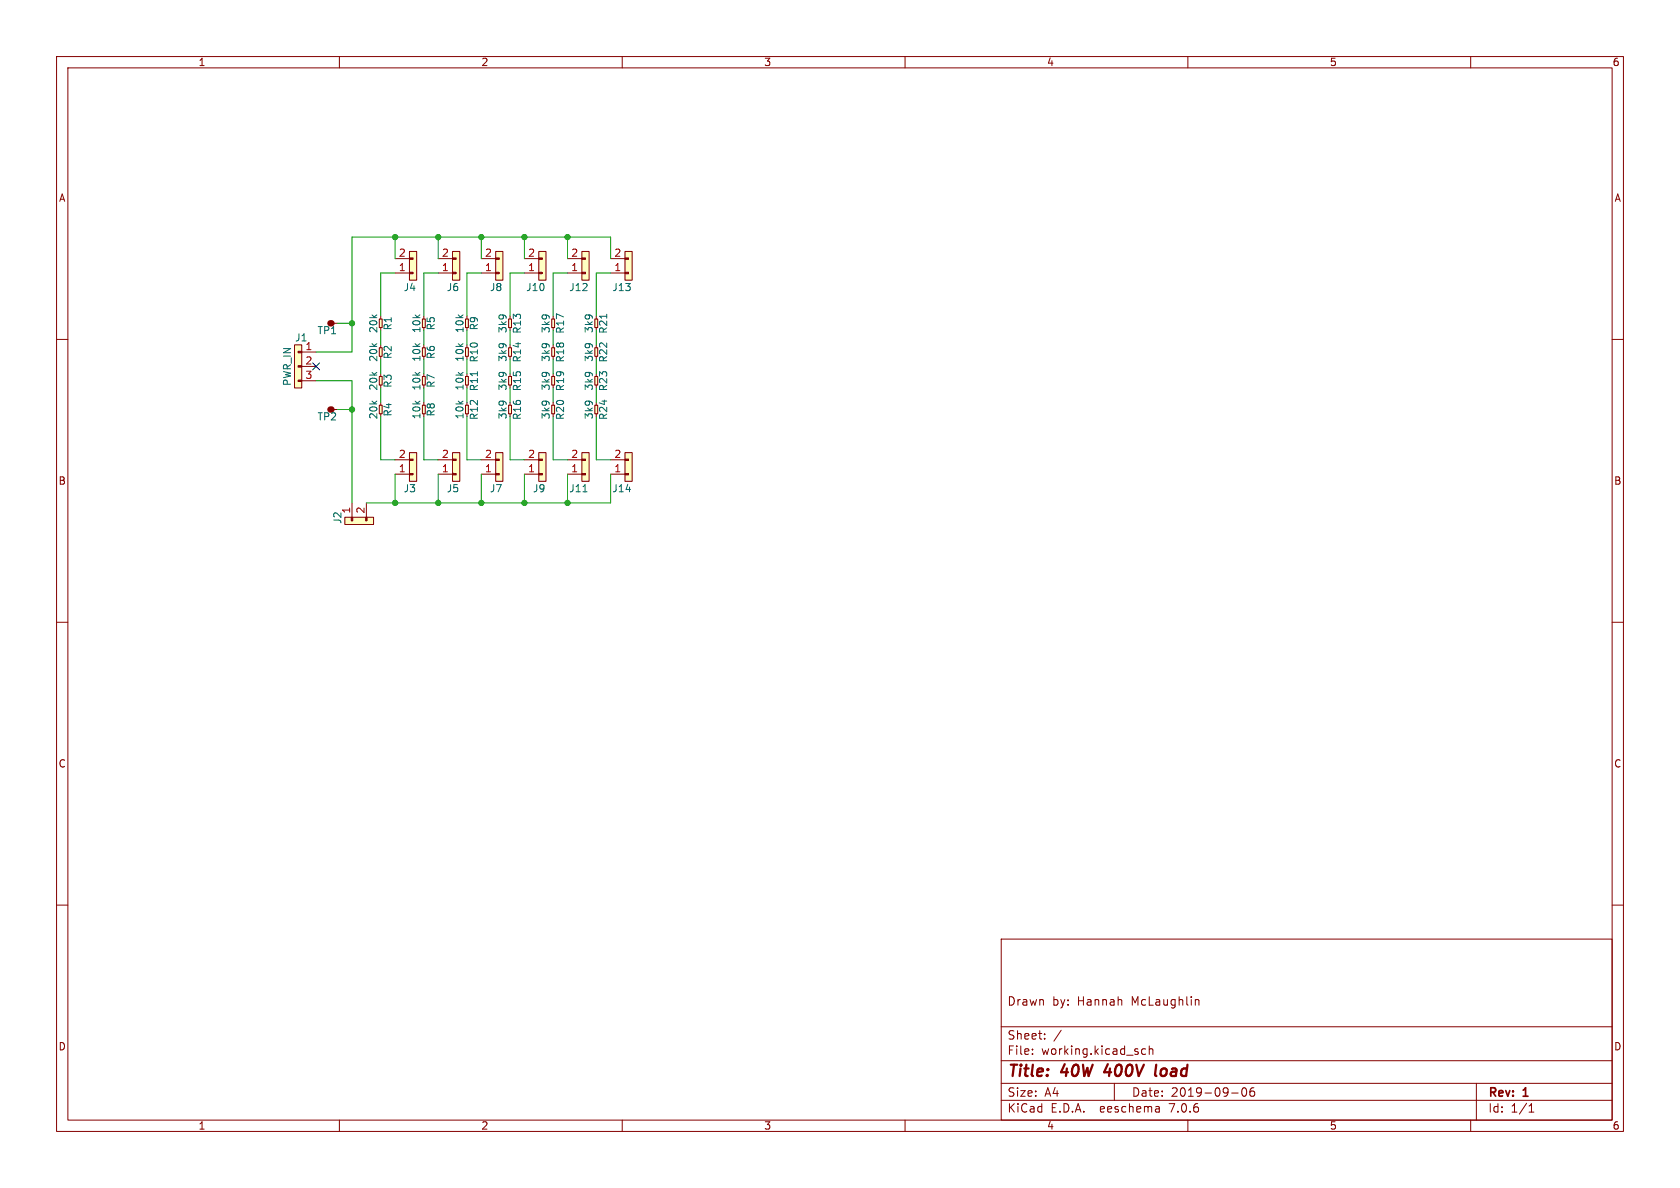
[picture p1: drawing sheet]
<svg xmlns="http://www.w3.org/2000/svg" width="297mm" height="210mm" viewBox="0 0 297 210" stroke-linecap="round" stroke-linejoin="round" font-family="sans-serif">
<g fill="none" stroke="#840000" stroke-width=".18">
<path d="M10 10h277v190h-277zM12 12h273v186h-273zM60 10v2M110 10v2M160 10v2M210 10v2M260 10v2M10 60h2M69.8 48.3h2.6M69.8 45.7h2.6M72.4 44.5h1.3v5h-1.3zM74.7 56.4h.5v1.5h-.5z"/>
<path d="M85.1 48.3h2.5M85.1 45.7h2.5M87.6 44.5h1.3v5h-1.3zM285 60h2M52.1 61h1.2v7.6h-1.2zM53.3 62.2h2.6M53.3 64.8h2.6M53.3 67.3h2.6M74.7 61.5h.5v1.5h-.5zM89.9 71.6h.5v1.6h-.5zM89.9 66.5h.5v1.6h-.5zM97.5 71.6h.5v1.6h-.5z"/>
<path d="M97.5 66.5h.5v1.6h-.5zM100.3 83.8h2.6M100.3 81.3h2.6M102.9 80h1.2v5.1h-1.2zM107.9 83.8h2.6M107.9 81.3h2.6M110.5 80h1.3v5.1h-1.3zM10 110h2M285 110h2M10 160h2M285 160h2M177 166h108v32h-108z"/>
<path d="M211.4 176.8h.5l.1 .9M60 198v2M110 198v2M160 198v2M177 194.5h108M177 191.5h108M177 187.5h108M177 181.5h108M182.5 186.3v.1M182.5 185.5v.1M184.7 183.6v.1M184.7 182.8v.1"/>
<path d="M187.6 182.1l-1.3 2M197 191.5v3M202.5 185.5l-.4-.1-.3 .3v.4l.2 .2h.5M203.2 185.5l.2-.1 .3 .1 .1 .9M203.2 184.9v1.5M204.9 195.7l.1 .9M205 196.5l-.2 .1M205 196h-.2M210 198v2M217.7 193.2h1.2M219.7 192.4l.2-.1a.81 .81 0 0 1 .6 .6 .81 .81 0 0 1-.3 .8l-.2 .1a.81 .81 0 0 1-.3-1.4zM221.7 192.3a.59 .59 0 0 0-.7 .6v.6l.1 .2 .4 .1 .2-.1 .1-.5-.1-.3h-.5l-.2 .3"/>
<path d="M260 198v2M261 191.5v6.5M270.3 196.6h.9M270.3 195.5l.4-.4v1.5"/>
</g>
<path d="M195.8 188.1l-.6 1.4h1.2M204.4 188.2l-.2 1.7 .2 .3" fill="none" stroke="#840000" stroke-width=".4"/>
<g fill="#ffffc2" stroke="#ffffc2" stroke-width=".18">
<path d="M74.7 61.5h.5v1.5h-.5z"/>
<path d="M74.7 56.4h.5v1.5h-.5z"/>
<path d="M97.5 71.6h.5v1.6h-.5z"/>
<path d="M102.9 80h1.2v5.1h-1.2z"/>
<path d="M110.5 80h1.3v5.1h-1.3z"/>
<path d="M72.4 44.5h1.3v5h-1.3z"/>
<path d="M87.6 44.5h1.3v5h-1.3z"/>
<path d="M89.9 71.6h.5v1.6h-.5z"/>
<path d="M89.9 66.5h.5v1.6h-.5z"/>
<path d="M97.5 66.5h.5v1.6h-.5z"/>
<path d="M52.1 61h1.2v7.6h-1.2z"/>
</g>
<g fill="#840000" stroke="#840000" stroke-width=".18">
<path d="M102.9 81.2h.6v.2h-.6z"/>
<path d="M102.9 83.7h.6v.2h-.6z"/>
<path d="M110.5 81.2h.6v.2h-.6z"/>
<path d="M110.5 83.7h.6v.2h-.6z"/>
<path d="M72.4 45.6h.6v.2h-.6z"/>
<path d="M72.4 48.1h.6v.3h-.6z"/>
<path d="M87.6 45.6h.7v.2h-.7z"/>
<path d="M87.6 48.1h.7v.3h-.7z"/>
<path d="M52.7 67.2h.6v.2h-.6z"/>
<path d="M52.7 64.6h.6v.3h-.6z"/>
<path d="M52.7 62.1h.6v.3h-.6z"/>
</g>
<path d="M103.1 86.9h.7" fill="none" stroke="#006464" stroke-width=".18"/>
<circle cx="58.4" cy="57.2" r=".57" fill="#840000"/>
<g fill="none" stroke="#840000" stroke-width=".18">
<path d="M58.4 57.2h1.3M67.1 56.4h.5v1.5h-.5zM77.5 48.3h2.5M77.5 45.7h2.5M80 44.5h1.3v5h-1.3zM82.3 56.4h.5v1.5h-.5zM89.9 56.4h.5v1.5h-.5zM92.7 48.3h2.5M92.7 45.7h2.5M95.2 44.5h1.3v5h-1.3zM97.5 56.4h.5v1.5h-.5zM100.3 48.3h2.6"/>
<path d="M100.3 45.7h2.6M102.9 44.5h1.2v5h-1.2zM105.2 56.4h.5v1.5h-.5zM107.9 48.3h2.6M107.9 45.7h2.6M110.5 44.5h1.3v5h-1.3zM67.1 61.5h.5v1.5h-.5zM74.7 66.5h.5v1.6h-.5zM82.3 61.5h.5v1.5h-.5zM82.3 71.6h.5v1.6h-.5zM82.3 66.5h.5v1.6h-.5zM89.9 61.5h.5v1.5h-.5z"/>
<path d="M97.5 61.5h.5v1.5h-.5zM105.2 66.5h.5v1.6h-.5zM105.2 71.6h.5v1.6h-.5zM105.2 61.5h.5v1.5h-.5zM61 91.4h5v1.3h-5zM62.2 88.9v2.5M64.8 88.9v2.5M69.8 83.8h2.6M69.8 81.3h2.6M72.4 80h1.3v5.1h-1.3zM77.5 83.8h2.5M77.5 81.3h2.5"/>
<path d="M80 80h1.3v5.1h-1.3zM85.1 83.8h2.5M85.1 81.3h2.5M87.6 80h1.3v5.1h-1.3zM92.7 83.8h2.5M92.7 81.3h2.5M95.2 80h1.3v5.1h-1.3z"/>
</g>
<g fill="#ffffc2" stroke="#ffffc2" stroke-width=".18">
<path d="M105.2 66.5h.5v1.6h-.5z"/>
<path d="M95.2 80h1.3v5.1h-1.3z"/>
<path d="M87.6 80h1.3v5.1h-1.3z"/>
<path d="M95.2 44.5h1.3v5h-1.3z"/>
<path d="M105.2 71.6h.5v1.6h-.5z"/>
<path d="M67.1 56.4h.5v1.5h-.5z"/>
<path d="M67.1 61.5h.5v1.5h-.5z"/>
<path d="M80 44.5h1.3v5h-1.3z"/>
<path d="M102.9 44.5h1.2v5h-1.2z"/>
<path d="M110.5 44.5h1.3v5h-1.3z"/>
<path d="M89.9 61.5h.5v1.5h-.5z"/>
<path d="M82.3 61.5h.5v1.5h-.5z"/>
<path d="M82.3 56.4h.5v1.5h-.5z"/>
<path d="M89.9 56.4h.5v1.5h-.5z"/>
<path d="M105.2 56.4h.5v1.5h-.5z"/>
<path d="M97.5 61.5h.5v1.5h-.5z"/>
<path d="M105.2 61.5h.5v1.5h-.5z"/>
<path d="M97.5 56.4h.5v1.5h-.5z"/>
<path d="M74.7 66.5h.5v1.6h-.5z"/>
<path d="M80 80h1.3v5.1h-1.3z"/>
<path d="M72.4 80h1.3v5.1h-1.3z"/>
<path d="M61 91.4h5v1.3h-5z"/>
<path d="M82.3 71.6h.5v1.6h-.5z"/>
<path d="M82.3 66.5h.5v1.6h-.5z"/>
</g>
<g fill="#840000" stroke="#840000" stroke-width=".18">
<path d="M95.2 81.2h.7v.2h-.7z"/>
<path d="M95.2 83.7h.7v.2h-.7z"/>
<path d="M87.6 81.2h.7v.2h-.7z"/>
<path d="M87.6 83.7h.7v.2h-.7z"/>
<path d="M95.2 45.6h.7v.2h-.7z"/>
<path d="M95.2 48.1h.7v.3h-.7z"/>
<path d="M80 45.6h.6v.2h-.6z"/>
<path d="M80 48.1h.6v.3h-.6z"/>
<path d="M102.9 45.6h.6v.2h-.6z"/>
<path d="M102.9 48.1h.6v.3h-.6z"/>
<path d="M110.5 45.6h.6v.2h-.6z"/>
<path d="M110.5 48.1h.6v.3h-.6z"/>
<path d="M80 81.2h.6v.2h-.6z"/>
<path d="M80 83.7h.6v.2h-.6z"/>
<path d="M72.4 81.2h.6v.2h-.6z"/>
<path d="M72.4 83.7h.6v.2h-.6z"/>
<path d="M64.6 91.4h.3v.7h-.3z"/>
<path d="M62.1 91.4h.3v.7h-.3z"/>
</g>
<path d="M107.3 55.5v.8M84.4 65.7v.7" fill="none" stroke="#006464" stroke-width=".18"/>
<circle cx="58.4" cy="72.4" r=".57" fill="#840000"/>
<path d="M58.4 72.4h1.3M67.1 71.6h.5v1.6h-.5zM67.1 66.5h.5v1.6h-.5zM74.7 71.6h.5v1.6h-.5z" fill="none" stroke="#840000" stroke-width=".18"/>
<g fill="#ffffc2" stroke="#ffffc2" stroke-width=".18">
<path d="M67.1 71.6h.5v1.6h-.5z"/>
<path d="M67.1 66.5h.5v1.6h-.5z"/>
<path d="M74.7 71.6h.5v1.6h-.5z"/>
</g>
<g fill="none" stroke="#009600" stroke-width=".18">
<path d="M59.7 57.2h2.5M67.3 58.4v2.6M69.8 48.3h-2.5v7.6M69.8 41.9v3.8M74.9 58.4v2.6M77.5 48.3h-2.6v7.6M77.5 41.9v3.8M82.5 58.4v2.6M85.1 48.3h-2.6v7.6M85.1 41.9v3.8M90.2 58.4v2.6M92.7 41.9v3.8"/>
<path d="M92.7 48.3h-2.5v7.6M97.8 58.4v2.6M100.3 48.3h-2.5v7.6M100.3 41.9v3.8M105.4 58.4v2.6M107.9 45.7v-3.8h-45.7v20.3h-6.3M107.9 48.3h-2.5v7.6M55.9 67.3h6.3v21.6M59.7 72.4h2.5M67.3 73.7v7.6h2.5M67.3 63.5v2.5M67.3 68.6v2.5"/>
<path d="M74.9 73.7v7.6h2.6M74.9 63.5v2.5M74.9 68.6v2.5M82.5 73.7v7.6h2.6M82.5 63.5v2.5M82.5 68.6v2.5M90.2 73.7v7.6h2.5M90.2 63.5v2.5M90.2 68.6v2.5M97.8 63.5v2.5M97.8 68.6v2.5M97.8 73.7v7.6h2.5"/>
<path d="M105.4 63.5v2.5M105.4 68.6v2.5M105.4 73.7v7.6h2.5M69.8 83.8v5.1M77.5 83.8v5.1M85.1 83.8v5.1M92.7 83.8v5.1M100.3 83.8v5.1M107.9 83.8v5.1h-43.1"/>
</g>
<path d="M55.3 64.2l1.2 1.2M56.5 64.2l-1.2 1.2" fill="none" stroke="#000084" stroke-width=".18"/>
<g fill="#009600" stroke="#009600" stroke-width=".18">
<circle cx="62.2" cy="57.2" r=".46"/>
<circle cx="69.8" cy="41.9" r=".46"/>
<circle cx="85.1" cy="88.9" r=".46"/>
<circle cx="100.3" cy="88.9" r=".46"/>
<circle cx="92.7" cy="88.9" r=".46"/>
<circle cx="85.1" cy="41.9" r=".46"/>
<circle cx="92.7" cy="41.9" r=".46"/>
<circle cx="77.5" cy="41.9" r=".46"/>
<circle cx="100.3" cy="41.9" r=".46"/>
<circle cx="77.5" cy="88.9" r=".46"/>
<circle cx="69.8" cy="88.9" r=".46"/>
<circle cx="62.2" cy="72.4" r=".46"/>
</g>
<g font-size="2.8" fill="#840000">
<text x="178" y="190.9">Title:</text>
<text x="187.7" y="190.9">40W</text>
<text x="196.1" y="190.9">400V</text>
<text x="205.8" y="190.9">load</text>
</g>
<g font-size="2.1" fill="#840000">
<text x="178" y="178">Drawn</text>
<text x="186" y="178">by:</text>
<text x="190.5" y="178">Hannah</text>
<text x="200.2" y="178">McLaughlin</text>
<text x="178" y="184">Sheet:</text>
<text x="178" y="186.7">File:</text>
<text x="184.1" y="186.7">working.kicad_sch</text>
<text x="178" y="196.9">KiCad</text>
<text x="178" y="194.1">Size:</text>
<text x="184.7" y="194.1">A4</text>
<text x="185.7" y="196.9">E.D.A.</text>
<text x="194.6" y="196.9">eeschema</text>
<text x="200" y="194.1">Date:</text>
<text x="207" y="196.9">7.0.6</text>
<text x="207" y="194.1">2019-09-06</text>
<text x="263" y="194.3">Rev:</text>
<text x="263" y="196.9">Id:</text>
<text x="267.1" y="196.9">1/1</text>
<text x="269.4" y="194.3">1</text>
</g>
<g font-size="1.8" fill="#840000">
<text x="35" y="11.9">1</text>
<text x="85" y="11.9">2</text>
<text x="135" y="11.9">3</text>
<text x="185" y="11.9">4</text>
<text x="235" y="11.9">5</text>
<text x="285" y="11.9">6</text>
<text x="10.3" y="35.9">A</text>
<text x="285.3" y="35.9">A</text>
<text x="10.3" y="85.9">B</text>
<text x="285.3" y="85.9">B</text>
<text x="10.3" y="135.9">C</text>
<text x="285.3" y="135.9">C</text>
<text x="10.3" y="185.9">D</text>
<text x="285.3" y="185.9">D</text>
<text x="35" y="199.9">1</text>
<text x="85" y="199.9">2</text>
<text x="135" y="199.9">3</text>
<text x="185" y="199.9">4</text>
<text x="235" y="199.9">5</text>
<text x="285" y="199.9">6</text>
</g>
<g font-size="1.8" fill="#a90000">
<text x="70.4" y="45.5">2</text>
<text x="78" y="45.5">2</text>
<text x="85.7" y="45.5">2</text>
<text x="93.3" y="45.5">2</text>
<text x="100.9" y="45.5">2</text>
<text x="108.5" y="45.5">2</text>
<text x="70.4" y="48">1</text>
<text x="78" y="48">1</text>
<text x="85.7" y="48">1</text>
<text x="93.3" y="48">1</text>
<text x="100.9" y="48">1</text>
<text x="108.5" y="48">1</text>
<text x="53.9" y="62">1</text>
<text x="53.9" y="64.5">2</text>
<text x="53.9" y="67.1">3</text>
<text x="70.4" y="83.6">1</text>
<text x="70.4" y="81">2</text>
<text x="78" y="83.6">1</text>
<text x="78" y="81">2</text>
<text x="85.7" y="83.6">1</text>
<text x="85.7" y="81">2</text>
<text x="93.3" y="83.6">1</text>
<text x="93.3" y="81">2</text>
<text x="100.9" y="83.6">1</text>
<text x="100.9" y="81">2</text>
<text x="108.5" y="83.6">1</text>
<text x="108.5" y="81">2</text>
<text x="62" y="90.9" transform="rotate(-90 62 90.9)">1</text>
<text x="64.5" y="90.9" transform="rotate(-90 64.5 90.9)">2</text>
</g>
<g font-size="1.8" fill="#006464">
<text x="71.3" y="51.7">J4</text>
<text x="78.9" y="51.7">J6</text>
<text x="86.5" y="51.7">J8</text>
<text x="92.9" y="51.7">J10</text>
<text x="100.5" y="51.7">J12</text>
<text x="108.2" y="51.7">J13</text>
<text x="56" y="59.3">TP1</text>
<text x="66.9" y="59" transform="rotate(-90 66.9 59)">20k</text>
<text x="69.4" y="58.5" transform="rotate(-90 69.4 58.5)">R1</text>
<text x="74.5" y="59" transform="rotate(-90 74.5 59)">10k</text>
<text x="77.1" y="58.5" transform="rotate(-90 77.1 58.5)">R5</text>
<text x="82.1" y="59" transform="rotate(-90 82.1 59)">10k</text>
<text x="84.7" y="58.5" transform="rotate(-90 84.7 58.5)">R9</text>
<text x="89.8" y="59" transform="rotate(-90 89.8 59)">3k9</text>
<text x="92.3" y="59.1" transform="rotate(-90 92.3 59.1)">R13</text>
<text x="97.4" y="59" transform="rotate(-90 97.4 59)">3k9</text>
<text x="99.9" y="59.1" transform="rotate(-90 99.9 59.1)">R17</text>
<text x="105" y="59" transform="rotate(-90 105 59)">3k9</text>
<text x="107.5" y="59.1" transform="rotate(-90 107.5 59.1)">R21</text>
<text x="52.1" y="60.6">J1</text>
<text x="66.9" y="64.1" transform="rotate(-90 66.9 64.1)">20k</text>
<text x="69.4" y="63.6" transform="rotate(-90 69.4 63.6)">R2</text>
<text x="74.5" y="64.1" transform="rotate(-90 74.5 64.1)">10k</text>
<text x="77.1" y="63.6" transform="rotate(-90 77.1 63.6)">R6</text>
<text x="82.1" y="64.1" transform="rotate(-90 82.1 64.1)">10k</text>
<text x="84.7" y="64.2" transform="rotate(-90 84.7 64.2)">R10</text>
<text x="89.8" y="64.1" transform="rotate(-90 89.8 64.1)">3k9</text>
<text x="92.3" y="64.2" transform="rotate(-90 92.3 64.2)">R14</text>
<text x="97.4" y="64.1" transform="rotate(-90 97.4 64.1)">3k9</text>
<text x="99.9" y="64.2" transform="rotate(-90 99.9 64.2)">R18</text>
<text x="105" y="64.1" transform="rotate(-90 105 64.1)">3k9</text>
<text x="107.5" y="64.2" transform="rotate(-90 107.5 64.2)">R22</text>
<text x="51.7" y="68.3" transform="rotate(-90 51.7 68.3)">PWR_IN</text>
<text x="66.9" y="69.1" transform="rotate(-90 66.9 69.1)">20k</text>
<text x="69.4" y="68.7" transform="rotate(-90 69.4 68.7)">R3</text>
<text x="74.5" y="69.1" transform="rotate(-90 74.5 69.1)">10k</text>
<text x="77.1" y="68.7" transform="rotate(-90 77.1 68.7)">R7</text>
<text x="82.1" y="69.1" transform="rotate(-90 82.1 69.1)">10k</text>
<text x="84.7" y="69.3" transform="rotate(-90 84.7 69.3)">R11</text>
<text x="89.8" y="69.1" transform="rotate(-90 89.8 69.1)">3k9</text>
<text x="92.3" y="69.3" transform="rotate(-90 92.3 69.3)">R15</text>
<text x="97.4" y="69.1" transform="rotate(-90 97.4 69.1)">3k9</text>
<text x="99.9" y="69.3" transform="rotate(-90 99.9 69.3)">R19</text>
<text x="105" y="69.1" transform="rotate(-90 105 69.1)">3k9</text>
<text x="107.5" y="69.3" transform="rotate(-90 107.5 69.3)">R23</text>
<text x="56" y="74.5">TP2</text>
<text x="66.9" y="74.2" transform="rotate(-90 66.9 74.2)">20k</text>
<text x="69.4" y="73.7" transform="rotate(-90 69.4 73.7)">R4</text>
<text x="74.5" y="74.2" transform="rotate(-90 74.5 74.2)">10k</text>
<text x="77.1" y="73.7" transform="rotate(-90 77.1 73.7)">R8</text>
<text x="82.1" y="74.2" transform="rotate(-90 82.1 74.2)">10k</text>
<text x="84.7" y="74.3" transform="rotate(-90 84.7 74.3)">R12</text>
<text x="89.8" y="74.2" transform="rotate(-90 89.8 74.2)">3k9</text>
<text x="92.3" y="74.3" transform="rotate(-90 92.3 74.3)">R16</text>
<text x="97.4" y="74.2" transform="rotate(-90 97.4 74.2)">3k9</text>
<text x="99.9" y="74.3" transform="rotate(-90 99.9 74.3)">R20</text>
<text x="105" y="74.2" transform="rotate(-90 105 74.2)">3k9</text>
<text x="107.5" y="74.3" transform="rotate(-90 107.5 74.3)">R24</text>
<text x="71.3" y="87.2">J3</text>
<text x="78.9" y="87.2">J5</text>
<text x="86.5" y="87.2">J7</text>
<text x="94.1" y="87.2">J9</text>
<text x="100.5" y="87.2">J11</text>
<text x="108.2" y="87.2">J14</text>
<text x="60.6" y="92.7" transform="rotate(-90 60.6 92.7)">J2</text>
</g>
</svg>
